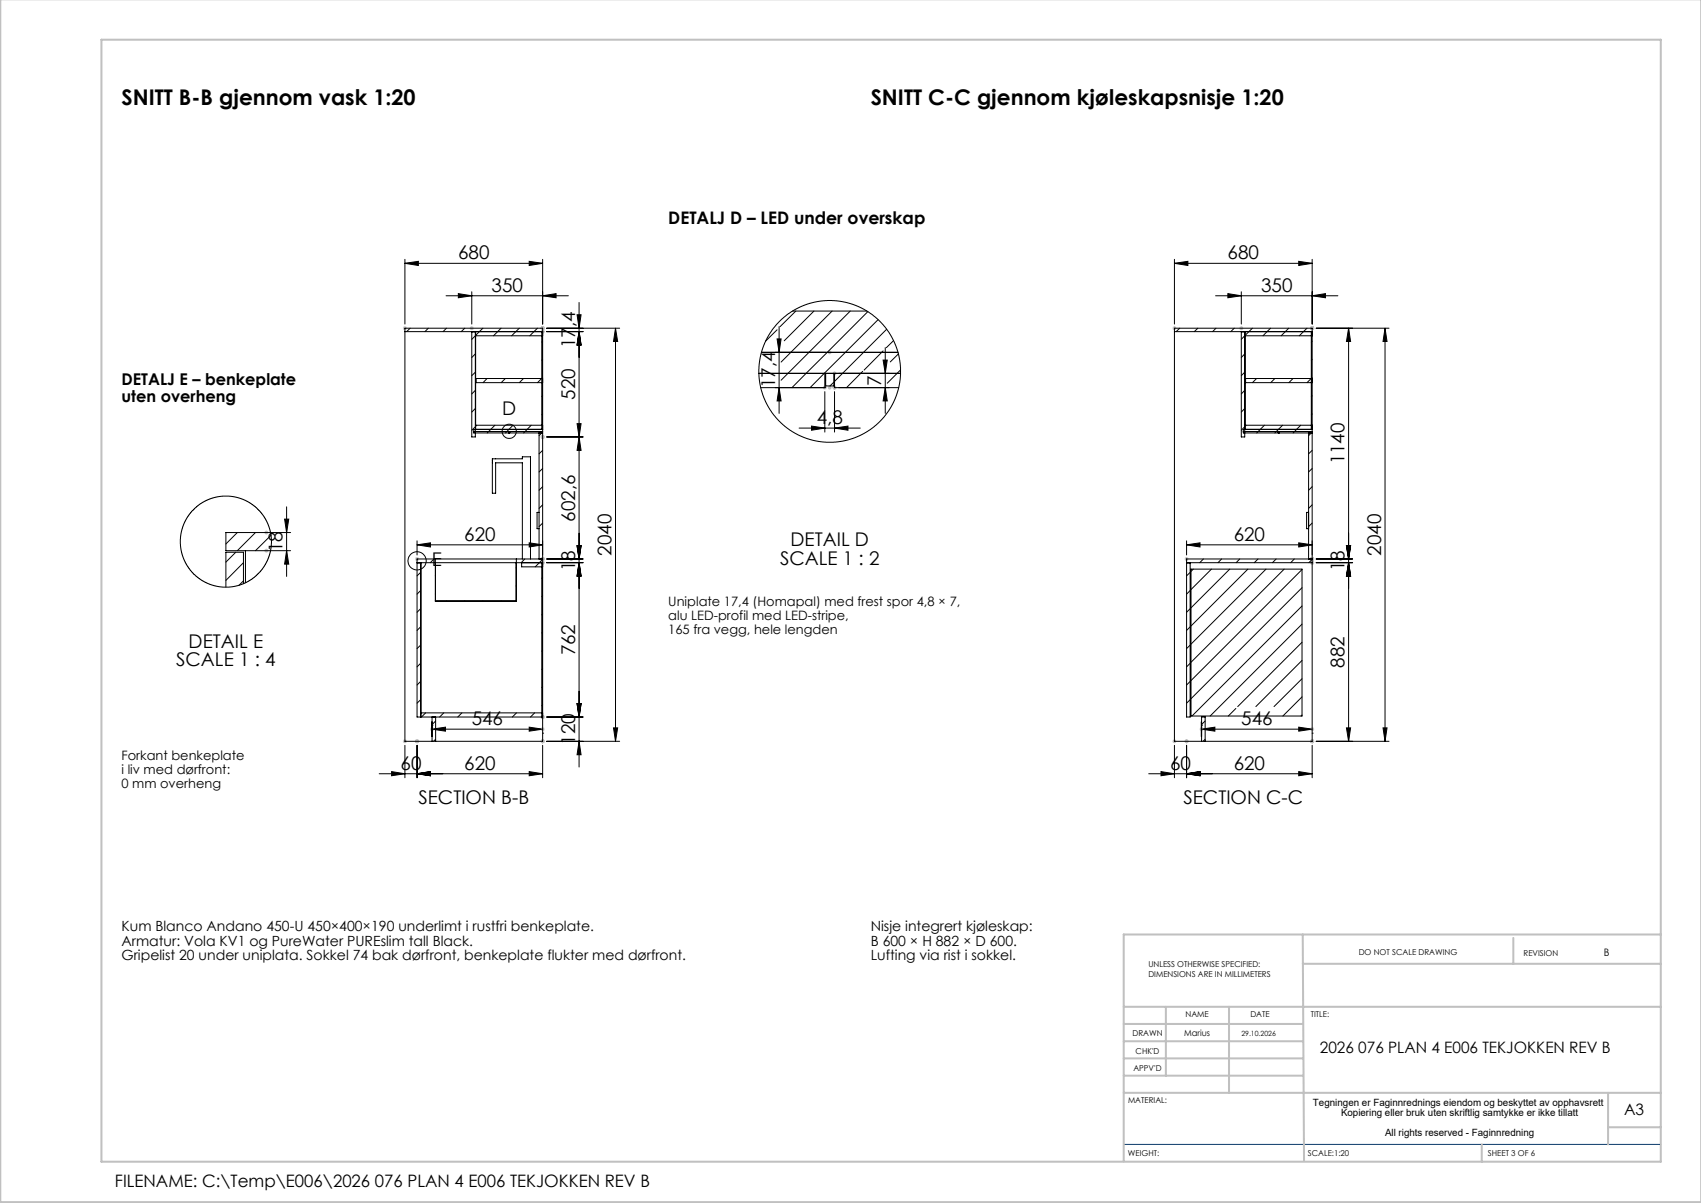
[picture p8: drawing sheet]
<svg xmlns="http://www.w3.org/2000/svg" width="420mm" height="297mm" viewBox="0 0 420 297" stroke-linecap="round" stroke-linejoin="round" font-family="sans-serif">
<g fill="none" stroke="#000" stroke-width=".25">
<path d="M100 65l3.3-.5v1zM100 64v16M100 65h34M110.1 73h30.2M113.2 72.5l3.3 .5-3.3 .5zM116.5 72v8M130.7 64.5l3.3 .5-3.3 .5zM134 73l3.3-.5v1zM134 64v16M142.5 77.7h1l-.5 3.3zM143 74.7v114.7M195.7 76.8h18.3"/>
<path d="M196.5 76.8l-3.9 3.8M201 76.8l-7.4 7.3M205.5 76.8l-12.6 12.6M209.9 76.8l-17 17.1M214.3 76.9l-18.8 18.8M216.8 78.9l-16.8 16.8M290 65l3.3-.5v1zM290 65h34M290 64v16M300.1 73h30.2M303.2 72.5l3.3 .5-3.3 .5zM306.5 72v8"/>
<path d="M320.7 64.5l3.3 .5-3.3 .5zM324 73l3.3-.5v1zM324 64v16M100 81h34v102h-34zM100 81.9h34M101.3 81l-.9 .9M105.8 81l-.9 .9M110.2 81l-.8 .9M114.8 81l-.9 .9M116.5 81.9h.9v26h-.9zM117.4 82.9l-.9 .9M117.4 87.4l-.9 .9"/>
<path d="M117.4 91.9l-.9 .8M117.4 96.4l-.9 .9M117.4 81.9v24.1M117.4 82.9h16.6M119.2 81l-1.8 1.8M120.3 93.4l-1 1.1M123.7 81l-1.9 1.9M124.8 93.4l-1 1.1M128.2 81l-1.9 1.9M129.3 93.4l-1.1 1.1M132.7 81l-1.9 1.9M133.8 81.9v24.1"/>
<path d="M134 93.4h-16.5v1.1h16.5M134 88.7l-.2 .2M134 84.2l-.2 .3M134 93.2l-1.3 1.3M134 97.7l-.2 .2M135 81.9h9M135 81h18M143 81.9l.5 3.3h-1zM152 81l.5 3.3h-1zM152 81v102M187.4 92.2h35M188 87h33.7"/>
<path d="M191.9 83.7h1l-.5 3.3zM191.9 81.4l-2.9 2.8M192.4 95.7l.5 3.3h-1zM192.4 80.6v21.5M203.7 92.2v3.5M203.7 96.7v10M203.9 92.2v3.1h2v-3.1M203.9 95.7h-16.1M205.9 94.4l-1 .9M206.1 92.2v3.5h15.8M206.1 96.7v10M213 91.7l-4 4"/>
<path d="M218.1 88.9h1l-.5 3.3zM218.1 86.6l-4.7 4.8M218.6 95.7l.5 3.3h-1zM218.6 85.8v16.3M218.9 81.3l-12.8 12.9M220.6 84.1l-1.7 1.7M221.8 87.4l-2 2M222.4 91.3l-3.3 3.3M290 81h34v102h-34zM290 81.9h34M291.3 81l-.9 .9M295.8 81l-.9 .9"/>
<path d="M300.2 81l-.8 .9M304.8 81l-.9 .9M306.5 81.9h.8v26h-.8zM307.3 91.9l-.8 .8M307.3 82.9l-.8 .9M307.3 87.4l-.8 .9M307.3 96.4l-.8 .9M307.4 82.9h16.6M307.4 81.9v24.1M309.2 81l-1.8 1.8M310.3 93.4l-1.1 1.1M313.7 81l-1.8 1.9"/>
<path d="M314.8 93.4l-1 1.1M318.2 81l-1.9 1.9M319.3 93.4l-1.1 1.1M322.7 81l-1.9 1.9M323.7 93.4l-1 1.1M323.8 81.9v24.1M324 84.2l-.2 .3M324 88.7l-.2 .2M324 93.2l-.2 .2M324 97.7l-.2 .2M324 93.4h-16.4v1.1h16.4M325 81h18"/>
<path d="M333 81l.5 3.3h-1zM333 81v102M342 81l.5 3.3h-1zM342 81v102M117 106.5h17M117.4 100.9l-.9 .8M117.4 105.4l-.9 .8M117.4 105h16.6M117.7 105l-.3 .3M122.2 105l-1.9 1.9M125.6 106.9h.2M125.8 106.5v.4h8.2"/>
<path d="M126.7 105l-1.9 1.9M131.2 105l-1.9 1.9M133.1 106.9v31.1M134 106h-17v.9h8.6v-.4M134 102.2l-.2 .2M134 106.7l-.9 .9M134 111.2l-.9 .8M134 115.7l-.9 .8M135 107.9h9M142.5 104.6h1l-.5 3.3zM143 107.9l.5 3.3h-1zM197.3 105.7h15.1"/>
<path d="M200.4 105.2l3.3 .5-3.3 .5zM206.1 105.7l3.3-.5v1zM307 106.5h17M307.3 105.4l-.8 .8M307.3 100.9l-.8 .8M307.4 105h16.6M307.7 105l-.3 .3M312.2 105l-1.9 1.9M315.6 106.9h.2M315.8 106.5v.4h8.2M316.7 105l-1.9 1.9M321.2 105l-1.9 1.9"/>
<path d="M323.1 106.9v31.1M324 102.2l-.2 .2M324 106.7l-.9 .9M324 111.2l-.9 .8M324 115.7l-.9 .8M324 106h-17v.9h8.6v-.4M58.2 136.3l-2.4 2.5M58.6 131.5l-2.8 2.8M60.1 138.9l-4.3 4.4M60.6 136v7.9M63.1 131.5l-4.5 4.5M66.9 132.1l-3.8 3.9"/>
<path d="M70.3 128.2h1l-.5 3.3zM70.8 136l.5 3.3h-1zM70.8 125.1v17.2M71.8 131.5h-16v4.5h16M103 134.5l3.3-.5v1zM103 133.5v3.5M103 134.5h31M103 139h.9v38h-.9zM104 138.9v38.1h30M107.1 138l-.8 .9M107.5 138v10.4h20v-10.4M107.5 138.9v9.5"/>
<path d="M127.4 138.9v9.5M128.8 138.9v1h5.2M129 138v-23.7h-6.6v7.5h-.8v-8.2a.44 .44 0 0 1 .2-.4 .44 .44 0 0 1 .5 .1h6.7v-.5h2v25.2M129.6 138l-.9 .9M130.7 134l3.3 .5-3.3 .5zM133.1 126.5h-.5v4h.5M133.8 138.9v38.1M134 138h-31v.9h31M134 120.2l-.9 .8M134 138.1l-1.8 1.8M134 124.6l-.9 .9M134 129.1l-.9 .9"/>
<path d="M135 138.9h9M135 138h9M142.5 134.7h1l-.5 3.3zM143 138.9l.5 3.3h-1zM293 134.5l3.3-.5v1zM293 134.5h31M293 133.5v3.5M293 139h.9v38h-.9zM297.1 138l-.9 .9M301.6 138l-.9 .9M306.1 138l-.9 .9M310.6 138l-.9 .9"/>
<path d="M315.1 138l-.9 .9M319.6 138l-.9 .9M320.7 134l3.3 .5-3.3 .5zM323.1 126.5h-.5v4h.5M324 120.2l-.9 .8M324 124.6l-.9 .9M324 138.1l-.8 .8M324 129.1l-.9 .9M324 138h-31v.9h31M325 138.9h9M325 138h9M332.5 134.7h1l-.5 3.3z"/>
<path d="M333 138.9l.5 3.3h-1zM60.1 143.4l-1 1.1M60.1 144.1v-7.8h-4.3v8.7M103.9 141.3l-.9 .9M103.9 145.8l-.9 .9M103.9 150.3l-.9 .9M103.9 154.8l-.9 .8M103.9 159.3l-.9 .8M107.5 146.6h.1M107.5 142.1v.1M110.3 148.4h-.1M114.8 148.4h-.1"/>
<path d="M119.2 148.4h.1M123.8 148.4h-.1M127.5 144.6l-.1 .1M127.5 140.1l-.1 .1M134 151.6l-.2 .2M134 142.6l-.2 .2M134 147.1l-.2 .2M134 156.1l-.2 .2M293.9 141.3l-.9 .9M293.9 145.8l-.9 .9M293.9 150.3l-.9 .9M293.9 154.8l-.9 .8"/>
<path d="M293.9 159.3l-.9 .8M294.1 140.5h27.4v36.3h-27.4zM294.6 140.5l-.5 .6M299.1 140.5l-5 5.1M303.6 140.5l-9.5 9.6M308.1 140.5l-14 14M312.6 140.5l-18.5 18.5M317.1 140.5l-23 23M321.5 140.6l-27.4 27.4M321.5 145.1l-27.4 27.4M321.5 149.6l-27.2 27.2M321.5 154.1l-22.7 22.7"/>
<path d="M321.5 158.6l-15.9 15.8M103.9 163.8l-.9 .8M103.9 168.2l-.9 .9M103.9 172.8l-.9 .8M104 176h30M105.1 176l-1 1M106.6 178.3h.1M106.7 179h.1M106.7 177v6M107.6 177v6M107.6 178l-.8 .7M109.6 176l-1.1 1"/>
<path d="M114.1 176l-1.1 1M127.5 176l-1 1M130.7 179.5l3.3 .5-3.3 .5zM132 176l-1 1M134 169.5l-.2 .3M134 174l-.2 .2M134 160.6l-.2 .2M134 165.1l-.2 .2M135 177h9M142.5 173.7h1l-.5 3.3zM151.5 179.7h1l-.5 3.3zM293.9 163.8l-.9 .8"/>
<path d="M293.9 168.2l-.9 .9M293.9 172.8l-.9 .8M296.7 179h.1M296.7 178.3v3.5M297.6 178l-.8 .7M305.2 174.9l-1.9 1.9M320.7 179.5l3.3 .5-3.3 .5zM321.5 163.1l-11.4 11.3M321.5 167.6l-6.9 6.8M321.5 172l-4.7 4.8M321.5 176.5l-.3 .3M332.5 179.7h1l-.5 3.3z"/>
<path d="M341.5 179.7h1l-.5 3.3zM93.6 191h40.4M96.7 190.5l3.3 .5-3.3 .5zM100 184v8M103 191l3.3-.5v1zM103 184v8M106.6 181.8h.1M106.7 180l3.3-.5v1zM106.7 180h27.3M107.6 182.5l-.6 .5M130.7 190.5l3.3 .5-3.3 .5zM134 181h.1"/>
<path d="M134 184v8M135 183h18M143 183l.5 3.3h-1zM283.6 191h40.4M286.7 190.5l3.3 .5-3.3 .5zM290 184v8M293 191l3.3-.5v1zM293 184v8M296.7 180l3.3-.5v1zM296.7 180h27.3M296.7 183v-6h.9v6M297.6 182.5l-.6 .5"/>
<path d="M320.7 190.5l3.3 .5-3.3 .5zM324 181h.1M324 184v8M325 183h18"/>
<circle cx="204.9" cy="91.7" r="17.5"/>
<circle cx="125.7" cy="106.5" r="1.75"/>
<circle cx="55.8" cy="133.7" r="11.3"/>
<circle cx="103" cy="138.5" r="2.25"/>
</g>
<g fill="none" stroke="#c0c0c0" stroke-width=".25">
<path d="M99.5 81h1M99.6 80.7l.7 .7M100 80.5v1M100.3 80.7l-.7 .7M116 81h1M116.1 80.7l.7 .7M116.5 80.5v1M116.8 80.7l-.7 .7M133.5 81.9h1M133.5 81h1M133.6 81.5l.7 .7M133.6 80.7l.7 .7"/>
<path d="M134 80.5v1.9M134.3 81.5l-.7 .7M134.3 80.7l-.7 .7M203.2 95.7h1M203.3 95.4l.7 .7M203.7 95.2v1M204 95.4l-.7 .7M204.4 95.7h1M204.4 87h1M204.5 95.4l.7 .7M204.5 86.6l.7 .7M204.9 86.5v1"/>
<path d="M204.9 95.2v1M205.2 95.4l-.7 .7M205.2 86.6l-.7 .7M205.6 95.7h1M205.6 92.2h1M205.7 95.4l.7 .7M205.7 91.8l.7 .7M206.1 91.7v1M206.1 95.2v1M206.4 95.4l-.7 .7M206.4 91.8l-.7 .7M289.5 81h1"/>
<path d="M289.6 80.7l.7 .7M290 80.5v1M290.3 80.7l-.7 .7M306 81h1M306.1 80.7l.7 .7M306.5 80.5v1M306.8 80.7l-.7 .7M323.5 81h1M323.6 80.7l.7 .7M324 80.5v1M324.3 80.7l-.7 .7M133.5 107.9h1"/>
<path d="M133.6 107.5l.7 .7M134 107.4v1M134.3 107.5l-.7 .7M65.3 136h1M65.3 131.5h1M65.4 135.6l.7 .7M65.4 131.1l.7 .7M65.8 131v1M65.8 135.5v1M66.1 135.6l-.7 .7M66.1 131.1l-.7 .7M102.5 138h1"/>
<path d="M102.6 137.7l.7 .7M103 137.5v1M103.3 137.7l-.7 .7M133.5 138.9h1M133.5 138h1M133.6 138.6l.7 .7M133.6 137.7l.7 .7M134 137.5v1.9M134.3 138.6l-.7 .7M134.3 137.7l-.7 .7M292.5 138h1M292.6 137.7l.7 .7"/>
<path d="M293 137.5v1M293.3 137.7l-.7 .7M323.5 138.9h1M323.5 138h1M323.6 138.6l.7 .7M323.6 137.7l.7 .7M324 137.5v1.9M324.3 138.6l-.7 .7M324.3 137.7l-.7 .7M106.3 179.7l.7 .7M106.7 179.5v1M107 179.7l-.7 .7"/>
<path d="M133.5 177h1M133.6 176.7l.7 .7M133.6 179.7l.7 .7M134 176.5v1M134 179.5v1M134.3 176.7l-.7 .7M134.3 179.7l-.7 .7M296.3 179.7l.7 .7M296.7 179.5v1M297 179.7l-.7 .7M323.6 179.7l.7 .7M324 179.5v1"/>
<path d="M324.3 179.7l-.7 .7M99.5 183h1M99.6 182.7l.7 .7M100 182.5v1M100.3 182.7l-.7 .7M102.5 183h1M102.6 182.7l.7 .7M103 182.5v1M103.3 182.7l-.7 .7M106.2 180h1M133.5 183h1M133.5 180h1"/>
<path d="M133.6 182.7l.7 .7M134 182.5v1M134.3 182.7l-.7 .7M289.5 183h1M289.6 182.7l.7 .7M290 182.5v1M290.3 182.7l-.7 .7M292.5 183h1M292.6 182.7l.7 .7M293 182.5v1M293.3 182.7l-.7 .7M296.2 180h1"/>
<path d="M323.5 183h1M323.5 180h1M323.6 182.7l.7 .7M324 182.5v1M324.3 182.7l-.7 .7"/>
</g>
<path d="M277.5 282.5h132.6" fill="none" stroke="#004080" stroke-width=".25"/>
<g fill="none" stroke="#c0c0c0" stroke-width=".5">
<path d="M.1 -.1v296.9h419.9M25 9.8h385.1v277h-385.1zM321.7 230.7l.3 55.8M321.7 237.9h88.4M373.7 231.6v6.3M410.1 230.7h-132.6v56M277.5 248.6h132.6M277.5 257.1h44.2M277.5 252.8h44.2M287.9 248.6v17M303.5 248.6v21.2M277.5 265.6h44.2"/>
<path d="M277.5 261.3h44.2M277.5 269.8h132.6M397.1 269.8v12.7M397.1 278.3h13M365.9 282.5v4.3"/>
</g>
<g fill="#000">
<path d="M130.7 190.5l3.3 .5-3.3 .5zM103 191l3.3-.5v1zM103 191l3.3-.5v1zM96.7 190.5l3.3 .5-3.3 .5zM130.7 179.5l3.3 .5-3.3 .5zM106.7 180l3.3-.5v1zM130.7 134l3.3 .5-3.3 .5zM103 134.5l3.3-.5v1zM130.7 64.5l3.3 .5-3.3 .5zM100 65l3.3-.5v1zM134 73l3.3-.5v1zM113.2 72.5l3.3 .5-3.3 .5zM320.7 190.5l3.3 .5-3.3 .5zM293 191l3.3-.5v1zM293 191l3.3-.5v1zM286.7 190.5l3.3 .5-3.3 .5zM320.7 179.5l3.3 .5-3.3 .5zM296.7 180l3.3-.5v1zM320.7 134l3.3 .5-3.3 .5zM293 134.5l3.3-.5v1zM320.7 64.5l3.3 .5-3.3 .5zM290 65l3.3-.5v1zM324 73l3.3-.5v1zM303.2 72.5l3.3 .5-3.3 .5zM206.1 105.7l3.3-.5v1zM200.4 105.2l3.3 .5-3.3 .5z"/>
<path d="M143 183l.5 3.3h-1zM142.5 173.7h1l-.5 3.3zM142.5 173.7h1l-.5 3.3zM143 138.9l.5 3.3h-1zM143 138.9l.5 3.3h-1zM142.5 134.7h1l-.5 3.3zM142.5 134.7h1l-.5 3.3zM143 107.9l.5 3.3h-1zM142.5 104.6h1l-.5 3.3zM143 81.9l.5 3.3h-1zM143 81.9l.5 3.3h-1zM142.5 77.7h1l-.5 3.3zM151.5 179.7h1l-.5 3.3zM152 81l.5 3.3h-1zM332.5 179.7h1l-.5 3.3zM333 138.9l.5 3.3h-1zM333 138.9l.5 3.3h-1zM332.5 134.7h1l-.5 3.3zM332.5 134.7h1l-.5 3.3zM333 81l.5 3.3h-1zM341.5 179.7h1l-.5 3.3zM342 81l.5 3.3h-1zM218.6 95.7l.5 3.3h-1zM218.1 88.9h1l-.5 3.3zM192.4 95.7l.5 3.3h-1zM191.9 83.7h1l-.5 3.3zM70.8 136l.5 3.3h-1zM70.3 128.2h1l-.5 3.3z"/>
</g>
<g font-size="5.3">
<text x="30" y="26">SNITT B-B gjennom vask 1:20</text>
<text x="215" y="26">SNITT C-C gjennom kjøleskapsnisje 1:20</text>
</g>
<g font-size="4.7">
<text x="113.1" y="64">680</text>
<text x="303.1" y="64">680</text>
<text x="121.4" y="72">350</text>
<text x="311.4" y="72">350</text>
<text x="142" y="86" transform="rotate(-90 142 86)">17,4</text>
<text x="191.4" y="95.9" transform="rotate(-90 191.4 95.9)">17,4</text>
<text x="217.6" y="95.2" transform="rotate(-90 217.6 95.2)">7</text>
<text x="142" y="98.7" transform="rotate(-90 142 98.7)">520</text>
<text x="124" y="102.4">D</text>
<text x="201.7" y="104.7">4,8</text>
<text x="332" y="114.7" transform="rotate(-90 332 114.7)">1140</text>
<text x="142" y="128.8" transform="rotate(-90 142 128.8)">602,6</text>
<text x="69.8" y="136.3" transform="rotate(-90 69.8 136.3)">18</text>
<text x="114.6" y="133.5">620</text>
<text x="151" y="137.2" transform="rotate(-90 151 137.2)">2040</text>
<text x="195.2" y="134.9">DETAIL D</text>
<text x="304.6" y="133.5">620</text>
<text x="341" y="137.2" transform="rotate(-90 341 137.2)">2040</text>
<text x="106.6" y="139.8">E</text>
<text x="142" y="141" transform="rotate(-90 142 141)">18</text>
<text x="192.6" y="139.4">SCALE 1 : 2</text>
<text x="332" y="141" transform="rotate(-90 332 141)">18</text>
<text x="46.6" y="159.9">DETAIL E</text>
<text x="142" y="161.8" transform="rotate(-90 142 161.8)">762</text>
<text x="43.5" y="164.4">SCALE 1 : 4</text>
<text x="332" y="164.8" transform="rotate(-90 332 164.8)">882</text>
<text x="116.5" y="179">546</text>
<text x="306.5" y="179">546</text>
<text x="142" y="183.9" transform="rotate(-90 142 183.9)">120</text>
<text x="98.9" y="190">60</text>
<text x="114.6" y="190">620</text>
<text x="288.9" y="190">60</text>
<text x="304.6" y="190">620</text>
<text x="103.3" y="198.5">SECTION B-B</text>
<text x="292.2" y="198.5">SECTION C-C</text>
</g>
<text font-size="4.3" x="165" y="55.3">DETALJ D – LED under overskap</text>
<text font-size="4.2" x="28.4" y="293.1">FILENAME: C:\Temp\E006\2026 076 PLAN 4 E006 TEKJOKKEN REV B</text>
<g font-size="4">
<text x="30" y="95.1">DETALJ E – benkeplate</text>
<text x="30" y="99.1">uten overheng</text>
</g>
<g font-size="3.9">
<text x="325.9" y="259.9">2026 076 PLAN 4 E006 TEKJOKKEN REV B</text>
<text x="401" y="275.4">A3</text>
</g>
<g font-size="3.5">
<text x="30" y="229.8">Kum Blanco Andano 450-U 450×400×190 underlimt i rustfri benkeplate.</text>
<text x="30" y="233.4">Armatur: Vola KV1 og PureWater PUREslim tall Black.</text>
<text x="215" y="229.8">Nisje integrert kjøleskap:</text>
<text x="215" y="233.4">B 600 × H 882 × D 600.</text>
<text x="30" y="237">Gripelist 20 under uniplata. Sokkel 74 bak dørfront, benkeplate flukter med dørfront.</text>
<text x="215" y="237">Lufting via rist i sokkel.</text>
</g>
<g font-size="3.2">
<text x="165" y="149.7">Uniplate 17,4 (Homapal) med frest spor 4,8 × 7,</text>
<text x="165" y="153.1">alu LED-profil med LED-stripe,</text>
<text x="165" y="156.5">165 fra vegg, hele lengden</text>
<text x="30" y="187.7">Forkant benkeplate</text>
<text x="30" y="191.1">i liv med dørfront:</text>
<text x="30" y="194.5">0 mm overheng</text>
</g>
<g font-size="2.5">
<text x="396" y="235.9">B</text>
<text x="324.2" y="273">Tegningen er Faginnrednings eiendom og beskyttet av opphavsrett</text>
<text x="331.1" y="275.4">Kopiering eller bruk uten skriftlig samtykke er ikke tillatt</text>
<text x="342" y="280.4">All rights reserved - Faginnredning</text>
</g>
<text font-size="2.1" x="292.4" y="255.9">Marius</text>
<g font-size="2">
<text x="283.6" y="238.6">UNLESS OTHERWISE SPECIFIED:</text>
<text x="335.5" y="235.8">DO NOT SCALE DRAWING</text>
<text x="376.2" y="236">REVISION</text>
<text x="283.6" y="241.1">DIMENSIONS ARE IN MILLIMETERS</text>
<text x="292.7" y="251.1">NAME</text>
<text x="308.7" y="251.1">DATE</text>
<text x="323.7" y="251.1">TITLE:</text>
<text x="279.6" y="255.9">DRAWN</text>
<text x="280.4" y="260.1">CHK'D</text>
<text x="279.9" y="264.4">APPV'D</text>
<text x="278.5" y="272.3">MATERIAL:</text>
<text x="278.5" y="285.3">WEIGHT:</text>
<text x="323" y="285.4">SCALE:1:20</text>
<text x="367.4" y="285.4">SHEET 3 OF 6</text>
</g>
<text font-size="1.8" x="306.5" y="255.9">29.10.2026</text>
</svg>
